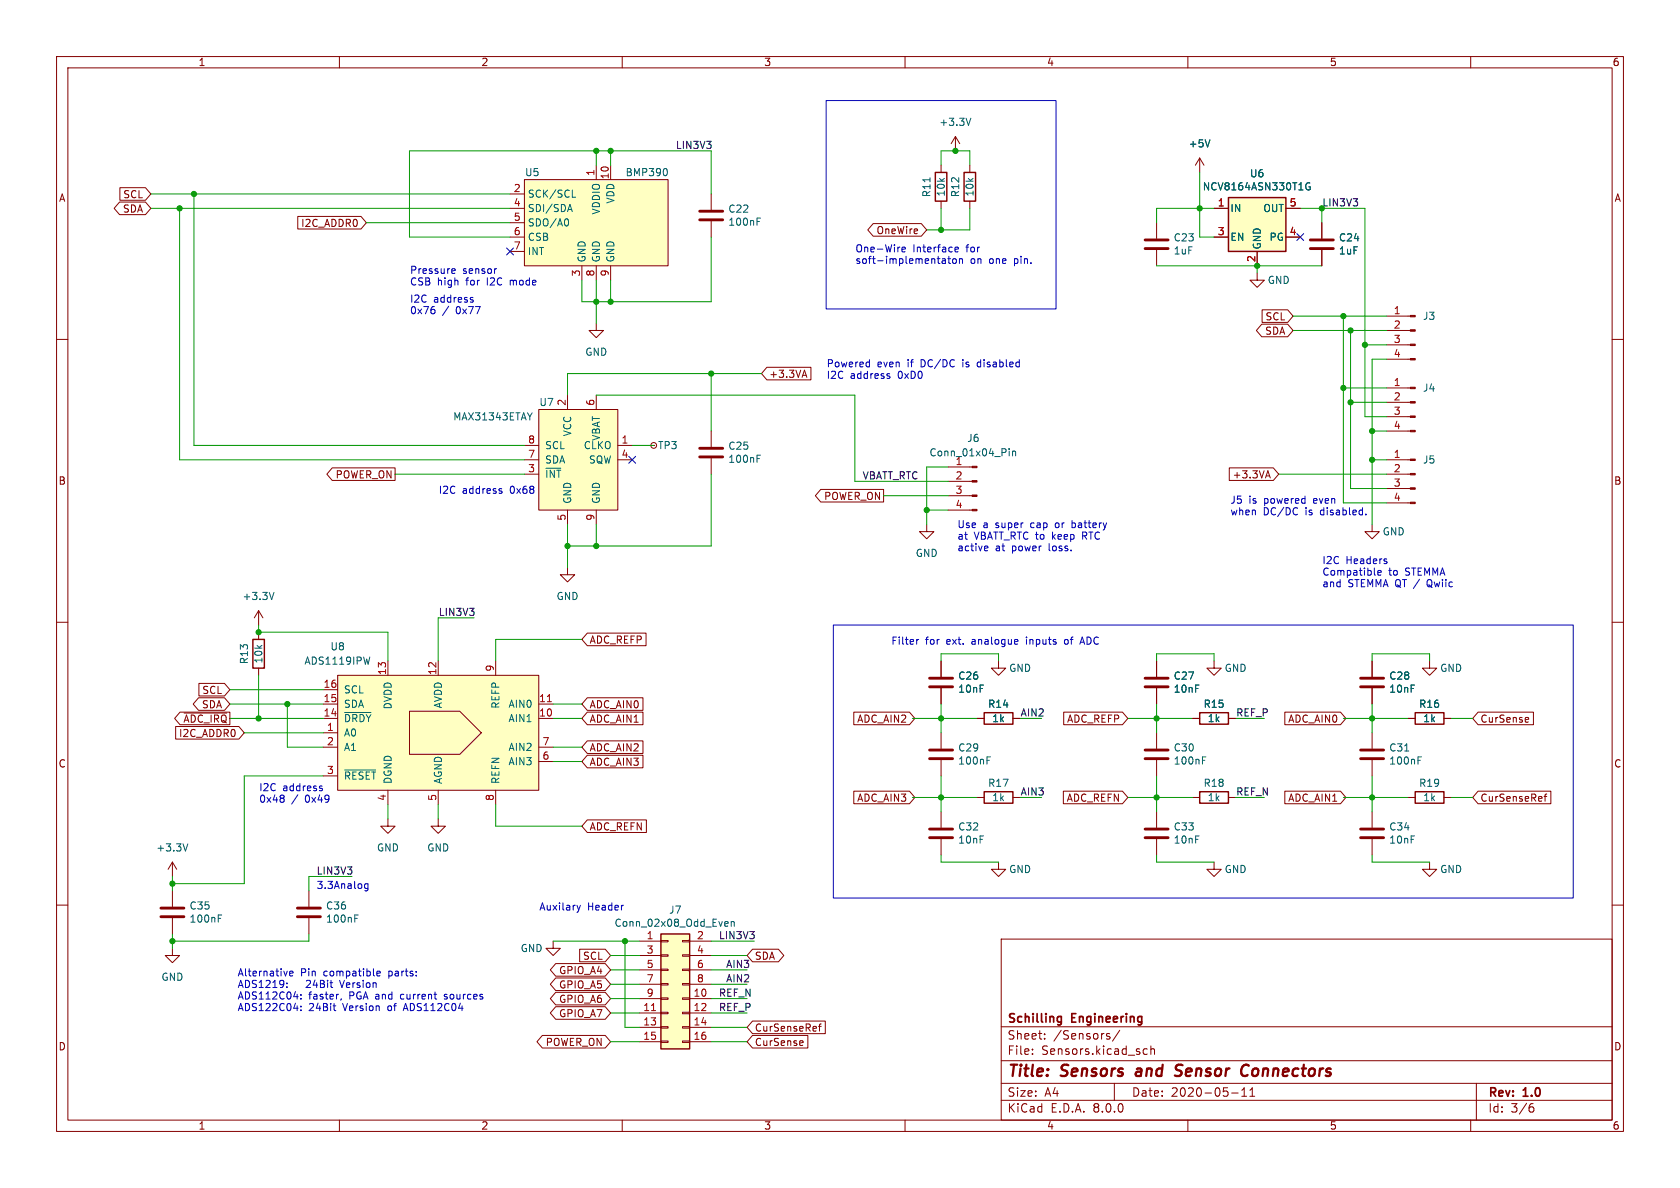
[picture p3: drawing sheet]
<svg xmlns="http://www.w3.org/2000/svg" width="297mm" height="210mm" viewBox="0 0 297 210" stroke-linecap="round" stroke-linejoin="round" font-family="sans-serif">
<g fill="none" stroke="#840000" stroke-width=".18">
<path d="M10 10h277v190h-277zM12 12h273v186h-273zM60 10v2M110 10v2M160 10v2M210 10v2M260 10v2M10 60h2M285 60h2M10 110h2M100.3 100.3v1.3h1.3l-1.3 1.3-1.2-1.3h1.2M166.4 116.8v2.8"/>
<path d="M285 110h2M166.4 121.7v2.8M10 160h2M166.4 143.5v2.8M166.4 148.3v2.8M172.7 141h1.3M179.1 141h1.2M285 160h2M177 166h108v32h-108zM60 198v2M110 198v2M160 198v2"/>
<path d="M177 194.5h108M177 191.5h108M177 187.5h108M177 181.5h108M182.5 186.3v.1M182.5 185.5v.1M184.7 183.6v.1M184.7 182.8v.1M195.8 183.2l.4 .1v.2l-.2 .2h-.3M195.8 182.7l.4 .1M197 191.5v3M198 182.1l-1.3 2"/>
<path d="M202.2 186.3l.2 .1 .4-.1M202.8 185.5l-.4-.1-.2 .1M203.5 185.5l.2-.1 .3 .1 .1 .9M203.5 184.9v1.5M210 198v2M217.7 193.2h1.2M219.5 193.8h.9M219.5 192.7l.5-.4v1.5M221 193.8h.8M221 192.7l.4-.4v1.5M260 198v2M261 191.5v6.5"/>
<path d="M270.6 195.7h.3l.3 .3-.1 .5-.5 .1M271 195.1l-.4 .1"/>
</g>
<path d="M200.9 189.5l-.1 .4 .2 .3M208.8 190a.85 .85 0 0 1-1.1 .1M208.8 188.2l-.7 .1a.46 .46 0 0 0-.2 .5 .46 .46 0 0 0 .3 .4l.5 .2M219.9 188.3a.67 .67 0 0 1 .9 .1M220.6 190l-.6 .2" fill="none" stroke="#840000" stroke-width=".4"/>
<path d="M187.2 179.7l.4 .1M187.6 179.7v1.2l-.1 .2-.4 .1M187.6 180.6l-.4 .1" fill="none" stroke="#840000" stroke-width=".3"/>
<path d="M164.3 119.9h4.1M164.3 121.4h4.1M164.3 148.1h4.1M164.3 146.6h4.1" fill="none" stroke="#840000" stroke-width=".51"/>
<path d="M174 140h5.1v2h-5.1z" fill="none" stroke="#840000" stroke-width=".25"/>
<path d="M59.7 119.4h35.5v20.3h-35.5z" fill="#ffffc2"/>
<g fill="none" stroke="#840000" stroke-width=".18">
<path d="M222.2 48.3v1.2h1.3l-1.3 1.3-1.2-1.3h1.2M59.7 119.4h35.5v20.3h-35.5zM68.6 116.8v2.6M77.5 116.8v2.6M87.6 116.8v2.6M57.1 129.5h2.6M57.1 127h2.6M57.1 124.5h2.6M57.1 121.9h2.6M57.1 132.1h2.6M57.1 137.2h2.6M68.6 139.7v2.5"/>
<path d="M72.4 125.7h8.9l3.8 3.8-3.8 3.9h-8.9zM77.5 139.7v2.5M87.6 139.7v2.5M95.2 127h2.6M95.2 124.5h2.6M95.2 132.1h2.6M95.2 134.6h2.6M97.8 166.4v1.2h1.3l-1.3 1.3-1.3-1.3h1.3"/>
</g>
<path d="M96.8 124h.7" fill="none" stroke="#a90000" stroke-width=".18"/>
<path d="M65.4 116.1l-.3 1.3M60.9 126h4.7M60.9 136.1h5.5" fill="none" stroke="#006464" stroke-width=".18"/>
<path d="M217.2 34.9h10.1v9.6h-10.1z" fill="#ffffc2"/>
<path d="M217.2 34.9h10.1v9.6h-10.1zM44.7 113h2v5.1h-2zM174 126h5.1v2h-5.1zM250.2 126h5.1v2h-5.1zM250.2 140h5.1v2h-5.1z" fill="none" stroke="#840000" stroke-width=".25"/>
<g fill="none" stroke="#840000" stroke-width=".18">
<path d="M214.6 36.8h2.6M227.3 36.8h2.6M214.6 41.9h2.6M222.2 44.5v2.5M227.3 41.9h2.6M245.1 58.4h4.2M245.1 55.9h4.2M245.1 76.2h4.2M245.1 73.7h4.2M245.1 71.1h4.2M245.1 68.6h4.2M245.1 63.5h4.2"/>
<path d="M245.1 61h4.2M45.7 108l-.7 1.2M45.7 108v2.5M45.7 111.8v1.2M45.7 118.1v1.3M45.7 108l.8 1.2M252.7 116.8v1.3h1.3l-1.3 1.3-1.2-1.3h1.2M166.4 129.5v2.8M166.4 134.4v2.8M172.7 127h1.3M179.1 127h1.2M248.9 127h1.3"/>
<path d="M255.3 127h1.2M242.6 143.5v2.8M242.6 148.3v2.8M248.9 141h1.3M255.3 141h1.2"/>
</g>
<path d="M231.6 32.4a.59 .59 0 0 0-.8 .5 .59 .59 0 0 0 .8 .6v-.5h-.2M48.4 104.7l-.4 1.3M174.5 134.4h.4M174.5 133.8h.6" fill="none" stroke="#006464" stroke-width=".18"/>
<path d="M164.3 134.1h4.1M164.3 132.6h4.1M240.5 148.1h4.1M240.5 146.6h4.1" fill="none" stroke="#840000" stroke-width=".51"/>
<g fill="#840000" stroke="#840000" stroke-width=".18">
<path d="M249.3 76.1h.9v.2h-.9z"/>
<path d="M249.3 73.5h.9v.3h-.9z"/>
<path d="M249.3 71h.9v.2h-.9z"/>
<path d="M249.3 68.5h.9v.2h-.9z"/>
<path d="M249.3 63.4h.9v.2h-.9z"/>
<path d="M249.3 60.8h.9v.3h-.9z"/>
<path d="M249.3 58.3h.9v.2h-.9z"/>
<path d="M249.3 55.8h.9v.2h-.9z"/>
</g>
<path d="M116.8 165.1h5.1v20.3h-5.1z" fill="#ffffc2"/>
<g fill="none" stroke="#840000" stroke-width=".18">
<path d="M166.4 29.2v1.3M166.4 35.6v1.2M168.9 24.1l-.8 1.3M168.9 24.1v2.6M168.9 24.1l.8 1.3M171.4 29.2v1.3M171.4 35.6v1.2M204.5 39.4v2.8M212.1 27.9l-.8 1.3M212.1 27.9v2.6M212.1 27.9l.8 1.3M233.7 39.4v2.8"/>
<path d="M105.4 57.2v1.2h1.3l-1.3 1.3-1.3-1.3h1.3M204.5 44.2v2.8M233.7 44.2v2.8M115.6 78.7h.1M125.7 76.2v2.8M125.7 81v2.8M163.8 92.7v1.3h-1.2l1.2 1.3 1.3-1.3h-1.3M167.6 90.2h4.3M167.6 87.6h4.3M167.6 85.1h4.3M167.6 82.6h4.3M176.5 116.8v1.3h1.3l-1.3 1.3-1.2-1.3h1.2"/>
<path d="M204.5 116.8v2.8M204.5 121.7v2.8M210.8 127h1.3M217.2 127h1.2M30.5 152.4l-.8 1.3M30.5 152.4v2.5M30.5 157.5v2.8M30.5 152.4l.7 1.3M54.6 157.5v2.8M68.6 144.8v1.3h1.2l-1.2 1.2-1.3-1.2h1.3M77.5 144.8v1.3h1.2l-1.2 1.2-1.3-1.2h1.3M30.5 167.6v1.3h1.2l-1.2 1.3-1.3-1.3h1.3"/>
<path d="M30.5 162.3v2.8M54.6 162.3v2.8M113 166.4h3.8M113 176.5h3.8M113 179.1h3.8M113 168.9h3.8M113 171.5h3.8M113 174h3.8M116.8 178.9h1.3v.3h-1.3zM116.8 176.4h1.3v.3h-1.3zM116.8 173.9h1.3v.2h-1.3zM116.8 171.3h1.3v.3h-1.3z"/>
<path d="M116.8 168.8h1.3v.2h-1.3zM116.8 166.2h1.3v.3h-1.3zM120.6 178.9h1.3v.3h-1.3zM120.6 176.4h1.3v.3h-1.3zM120.6 173.9h1.3v.2h-1.3zM120.6 171.3h1.3v.3h-1.3zM120.6 168.8h1.3v.2h-1.3zM120.6 166.2h1.3v.3h-1.3zM121.9 166.4h3.8M121.9 176.5h3.8M121.9 179.1h3.8M121.9 168.9h3.8"/>
<path d="M121.9 171.5h3.8M121.9 174h3.8M113 181.6h3.8M113 184.2h3.8M116.8 184h1.3v.3h-1.3zM116.8 181.5h1.3v.2h-1.3zM120.6 184h1.3v.3h-1.3zM120.6 181.5h1.3v.2h-1.3zM121.9 181.6h3.8M121.9 184.2h3.8"/>
<circle cx="115.6" cy="78.7" r=".51"/>
</g>
<path d="M165.4 30.5h2v5.1h-2zM170.4 30.5h2.1v5.1h-2.1zM212.1 126h5.1v2h-5.1zM116.8 165.1h5.1v20.3h-5.1z" fill="none" stroke="#840000" stroke-width=".25"/>
<path d="M115.2 178.7h.7" fill="none" stroke="#a90000" stroke-width=".18"/>
<g fill="none" stroke="#006464" stroke-width=".18">
<path d="M164.4 31.4v.7M171.6 20.9l-.4 1.3M213.9 24.7l-.4 1.3M178.4 79.3v.1M178.4 79.7v.9M179 79.7v.9M179 79.9l.2-.2 .3 .1 .1 .8M133.8 81.1h.5M133.8 80.5h.6M33.2 149.2l-.4 1.2M38.6 162.3h.4M38.6 161.7h.6"/>
<path d="M62.7 162.3h.4M62.7 161.7h.6M128.3 162.9l.4 .1v.2l-.6 .1M128.7 163.7h-.4M129.3 163l.1-.1 .4 .1v.7M129.3 162.9v.8"/>
</g>
<path d="M202.4 43.9h4.1M202.4 42.4h4.1M231.6 43.9h4.1M231.6 42.4h4.1M123.7 79.2h4.1M123.7 80.8h4.1M202.4 119.9h4.1M202.4 121.4h4.1M28.4 162.1h4.1M28.4 160.5h4.1M52.6 162.1h4M52.6 160.5h4" fill="none" stroke="#840000" stroke-width=".51"/>
<g fill="#840000" stroke="#840000" stroke-width=".18">
<path d="M171.9 90h.8v.3h-.8z"/>
<path d="M171.9 87.5h.8v.3h-.8z"/>
<path d="M171.9 85h.8v.2h-.8z"/>
<path d="M171.9 82.4h.8v.3h-.8z"/>
</g>
<path d="M95.2 72.4h14v17.8h-14z" fill="#ffffc2"/>
<g fill="none" stroke="#840000" stroke-width=".18">
<path d="M92.7 78.7h2.5M95.2 72.4h14v17.8h-14zM100.3 69.9v2.5M105.4 69.9v2.5M109.2 78.7h2.6M92.7 83.8h2.5M92.7 81.3h2.5M100.3 90.2v2.5M105.4 90.2v2.5M109.2 81.3h2.6M245.1 83.8h4.2M245.1 81.3h4.2"/>
<path d="M245.1 88.9h4.2M245.1 86.4h4.2M214.6 116.8v1.3h1.3l-1.3 1.3-1.2-1.3h1.2M242.6 116.8v2.8M204.5 129.5v2.8M204.5 134.4v2.8M242.6 121.7v2.8M242.6 129.5v2.8M242.6 134.4v2.8M176.5 152.4v1.3h1.3l-1.3 1.2-1.2-1.2h1.2M204.5 143.5v2.8M204.5 148.3v2.8"/>
<path d="M214.6 152.4v1.3h1.3l-1.3 1.2-1.2-1.2h1.2M252.7 152.4v1.3h1.3l-1.3 1.2-1.2-1.2h1.2"/>
</g>
<path d="M94.1 73l-.4 .6M212.6 134.4h.4M212.6 133.8h.6M248.3 132.8h.7M250.7 134.4h.4M250.7 133.8h.6" fill="none" stroke="#006464" stroke-width=".18"/>
<path d="M240.5 119.9h4.1M202.4 134.1h4.1M202.4 132.6h4.1M240.5 134.1h4.1M240.5 132.6h4.1M240.5 121.4h4.1M202.4 148.1h4.1M202.4 146.6h4.1" fill="none" stroke="#840000" stroke-width=".51"/>
<g fill="#840000" stroke="#840000" stroke-width=".18">
<path d="M249.3 88.8h.9v.2h-.9z"/>
<path d="M249.3 86.2h.9v.3h-.9z"/>
<path d="M249.3 83.7h.9v.2h-.9z"/>
<path d="M249.3 81.2h.9v.2h-.9z"/>
</g>
<path d="M92.7 31.8h25.4v15.2h-25.4z" fill="#ffffc2"/>
<g fill="none" stroke="#840000" stroke-width=".18">
<path d="M21.1 35.7h4.6l1 1.1-1 1.1h-4.6l-.9-1.1zM21.2 33.2h4.5l1 1.1-1 1.1h-4.5zM52.6 38.3h11.2l1 1.1-1 1.1h-11.2zM90.2 34.3h2.5M90.2 36.8h2.5M90.2 39.4h2.5M92.7 31.8h25.4v15.2h-25.4zM105.4 29.2v2.6M107.9 29.2v2.6M125.7 34.3v2.8M125.7 39.1v2.8M154.4 39.5h8.5l.9 1.1-.9 1.2h-8.5l-1-1.2z"/>
<path d="M214.6 36.8h2.6M227.3 36.8h2.6M233.7 39.4v2.8M90.2 41.9h2.5M90.2 44.5h2.5M102.9 47v2.5M105.4 47v2.5M107.9 47v2.5M214.6 41.9h2.6M222.2 44.5v2.5M223.1 57.3h4.5l1 1.1-1 1.1h-4.5l-1-1.1zM223.1 54.8h4.5l1 1.1-1 1.1h-4.5z"/>
<path d="M227.3 41.9h2.6M233.7 44.2v2.8M135.6 64.9h7.8v2.3h-7.8l-1-1.2zM141.9 66.3h.6M142.2 65.4l.4 1.3M58.7 82.7h11.1v2.2h-11.1l-.9-1.1zM145.1 86.5h11.1v2.2h-11.1l-1-1.1zM217.3 82.7h7.8l1 1.1-1 1.1h-7.8zM223.8 84.1h.6M224.1 83.2l.5 1.3M242.6 92.7v1.3h1.2l-1.2 1.3-1.3-1.3h1.3M103.8 111.9h10.4v2.2h-10.4l-.9-1.1z"/>
<path d="M166.4 116.8v2.8M204.5 116.8v2.8M242.6 116.8v2.8M31.1 128.4h11.1l1 1.1-1 1.2h-11.1zM31.8 125.9h8.8v2.2h-8.8l-.9-1.1zM32.5 126h7.6M35.1 123.3h4.6l.9 1.2-.9 1.1h-4.6l-.9-1.1zM35.2 120.8h4.5l.9 1.1-.9 1.1h-4.5zM103.8 125.9h9.9v2.2h-9.9l-.9-1.1zM103.8 123.3h9.9v2.3h-9.9l-.9-1.1zM103.8 131h9.9v2.2h-9.9l-.9-1.1zM103.8 133.5h9.9v2.2h-9.9l-.9-1.1z"/>
<path d="M150.9 139.9h9.9l.9 1.1-.9 1.1h-9.9zM150.9 125.9h9.9l.9 1.1-.9 1.1h-9.9zM166.4 121.7v2.8M172.7 127h1.3M179.1 127h1.2M188 139.9h10.4l1 1.1-1 1.1h-10.4zM188 125.9h10.4l1 1.1-1 1.1h-10.4zM204.5 121.7v2.8M210.8 127h1.3M217.2 127h1.2M227.1 139.9h9.9l.9 1.1-.9 1.1h-9.9zM227.1 125.9h9.9l.9 1.1-.9 1.1h-9.9z"/>
<path d="M242.6 121.7v2.8M248.9 127h1.3M255.3 127h1.2M261.3 139.9h12.9v2.2h-12.9l-1-1.1zM261.3 125.9h9.8v2.2h-9.8l-1-1.1zM269.8 126.8l.4 .1v.2l-.6 .1M270.2 127.6l-.4 .1M103.8 144.9h10.5v2.3h-10.5l-.9-1.1zM210.8 141h1.3M217.2 141h1.2M273 140.8h.5M273.5 140.4l-.4 .2v1"/>
<path d="M98.2 172.9h8.8l.9 1.1-.9 1.1h-8.8l-.9-1.1zM98.2 170.3h8.8l.9 1.2-.9 1.1h-8.8l-.9-1.1zM98.2 175.4h8.8l.9 1.1-.9 1.1h-8.8l-.9-1.1zM98.2 178h8.8l.9 1.1-.9 1.1h-8.8l-.9-1.1zM102.5 167.8h4.5l.9 1.1-.9 1.1h-4.5zM133 167.8h4.6l1 1.1-1 1.1h-4.6l-.9-1.1zM95.9 183h11.1l.9 1.2-.9 1.1h-11.1l-1-1.1zM133 180.5h12.9v2.2h-12.9l-.9-1.1zM133 183h9.8v2.3h-9.8l-.9-1.1zM141.6 184h.3l.1 .3-.6 .1M141.9 184.8h-.3M144.7 181.4h.5"/>
<path d="M145.2 181l-.3 .2v1.1"/>
</g>
<path d="M100.2 38.7a.79 .79 0 0 1 0 1.2M100.5 37h.6M100.8 36.1l.4 1.3M101.2 34.9h.6M117.8 29.9l.2 .4-.2 .7M133.8 39.2h.5M133.8 38.6h.6M213.9 24.7l-.4 1.3M231.6 32.4a.59 .59 0 0 0-.8 .5 .59 .59 0 0 0 .8 .6v-.5h-.2" fill="none" stroke="#006464" stroke-width=".18"/>
<path d="M212.1 140h5.1v2h-5.1z" fill="none" stroke="#840000" stroke-width=".25"/>
<path d="M123.7 38.9h4.1M123.7 37.3h4.1" fill="none" stroke="#840000" stroke-width=".51"/>
<g fill="none" stroke="#0000c2" stroke-width=".18">
<path d="M146 17.8h40.7v36.8h-40.7zM76.7 54.7l.2 .2v.3l-.2 .3M79.9 48.3h.5M79.9 47.6l.4-.1 .2 .3-.6 .1M83.3 53l.3 .1 .1 .1-.2 .2h-.2M83.3 52.6h.3M87.7 47.5h.1M159.5 44.1l.6-.1-.1-.3h-.4l-.1 .2v.6h.5M166.6 45.8h.5v.8M166.6 46.5h.5M167.1 46l-.5 .2M167.6 45.7h.4"/>
<path d="M167.7 45.3v1.1l.3 .2M168.5 45.9l.1-.2 .4 .2 .1 .4-.2 .2-.3 .1-.1-.1zM168.8 44.1l.6-.1v-.3h-.4l-.2 .2 .1 .6h.5M169.6 45.9l.2-.2 .3 .1 .1 .8M169.6 45.7v.9M153.3 64l.4 .1M153.7 63.6v1.3M153.7 64.8l-.4 .1M157 66.5h.3v.2l-.1 .2h-.3M157 66l.3 .1M172.9 64.1l-.1 .1 .1 .6M88.4 86.8l.3 .1 .1 .1-.2 .2h-.3"/>
<path d="M88.4 86.4h.3M174.2 96.5l.4 .1v.2l-.6 .1M174.6 97.3l-.4 .1M189.5 92v1.3M189.5 93.2l.1 .1M189.6 92.4l-.1 .1M241.5 90.9v.1M245.1 99.3v.3M147.3 110.5h130.8v48.3h-130.8zM162.1 113v.9M162.4 113l-.3 .3M179.8 113l.2 .3-.6 .2"/>
<path d="M179.9 113.8l-.1 .1M188.3 113.1l-.1 .2 .1 .5M191 113.5h.6M191.3 112.6l-.4 1.3M243.6 101.3l.6-.2-.1-.2-.3-.1-.2 .2v.6h.5M56.6 139.4h.3l.1 .2-.2 .2h-.2M56.6 138.9l.3 .1M50 140.6l.2 .2-.2 .3 .2 .2v.3l-.2 .2M65.1 156.2v1l-.3 .3-.3-.1M65.1 156.3l-.4-.1-.3 .3 .2 .5h.5M50.7 174.4v.2M50.7 173.8v.1"/>
<path d="M51.2 172.1l.6-.1-.1-.3h-.3l-.2 .2 .1 .6h.4M51.9 176.2h.8M51.9 178.2h.8M53.2 176.5v.1M53.2 175.8v.1M53.2 177.9v.1M53.2 178.5v.2M58.9 177.8h.5M59.1 178.6l.3 .1M60 173.3l.5 1.3M60.3 176.6l-.1 .2M66.6 172.1l.6-.1v-.3h-.4l-.2 .2 .1 .6h.5"/>
<path d="M78.5 176.6h.2M78.7 175.8l-.2 .1 .2 .3M102 160l.3 .9M102.3 160.9l-.2 .3M102.6 160l-.3 .9"/>
</g>
<g fill="none" stroke="#009600" stroke-width=".18">
<path d="M26.7 36.8h63.5M26.7 34.3h63.5M31.7 36.8v44.5h61M34.3 34.3v44.4h58.4M64.8 39.4h25.4M105.4 26.7v2.5M107.9 26.7v2.5M125.7 34.3v-7.6h-53.3v15.2h17.8M166.4 29.2v-2.5h5v2.5M166.4 36.8v3.8M171.4 36.8v3.8h-7.6M212.1 30.5v11.4h2.5"/>
<path d="M214.6 36.8h-10.1v2.6M229.9 36.8h11.4v36.9h3.8M233.7 36.8v2.6M105.4 49.5v7.7M107.9 49.5v3.8M125.7 41.9v11.4h-22.8v-3.8M204.5 47h29.2M222.2 47v1.3M228.6 55.9h16.5M228.6 58.4h16.5M237.5 55.9v33h7.6M238.8 58.4v28h6.3"/>
<path d="M105.4 69.9h45.7v15.2h16.5M111.8 78.7h3.8M125.7 66v10.2M134.6 66h-34.3v3.9M237.5 68.6h7.6M238.8 71.1h6.3M241.3 61h3.8M242.6 76.2h2.5M245.1 63.5h-2.5v29.2M69.8 83.8h22.9M100.3 92.7v7.6M105.4 92.7v3.8"/>
<path d="M125.7 83.8v12.7h-25.4M156.2 87.6h11.4M163.8 90.2h3.8M167.6 82.6h-3.8v10.1M226.1 83.8h19M242.6 81.3h2.5M45.7 110.5v1.3h22.9v5M45.7 119.4v7.6M83.8 109.2h-6.3v7.6M102.9 113h-15.3v3.8M166.4 116.8v-1.2h10.1v1.2M204.5 116.8v-1.2h10.1v1.2"/>
<path d="M242.6 116.8v-1.2h10.1v1.2M40.6 127h16.5M40.6 121.9h16.5M40.6 124.5h16.5M43.2 129.5h13.9M50.8 124.5v7.6h6.3M57.1 137.2h-13.9v19h-12.7M97.8 127h5.1M97.8 124.5h5.1M97.8 134.6h5.1M97.8 132.1h5.1M161.3 127h11.4"/>
<path d="M166.4 124.5v5M166.4 137.2v6.3M180.3 127h3.8M199.4 127h11.4M204.5 124.5v5M204.5 137.2v6.3M218.4 127h5.1M237.5 127h11.4M242.6 124.5v5M242.6 137.2v6.3M256.5 127h3.8M30.5 154.9v2.6"/>
<path d="M62.2 154.9h-7.6v2.6M68.6 142.2v2.6M77.5 142.2v2.6M87.6 142.2v3.9h15.3M161.3 141h11.4M166.4 151.1v1.3h10.1M180.3 141h3.8M199.4 141h11.4M204.5 151.1v1.3h10.1M218.4 141h5.1M237.5 141h11.4M242.6 151.1v1.3h10.1"/>
<path d="M256.5 141h3.8M30.5 165.1v2.5M54.6 165.1v1.3h-24.1M97.8 166.4h15.2M107.9 168.9h5.1M107.9 179.1h5.1M107.9 176.5h5.1M107.9 174h5.1M107.9 171.5h5.1M110.5 166.4v15.2h2.5M125.7 168.9h6.4M125.7 166.4h7.6"/>
<path d="M125.7 179.1h6.4M125.7 176.5h6.4M125.7 174h6.4M125.7 171.5h6.4M107.9 184.2h5.1M125.7 181.6h6.4M125.7 184.2h6.4"/>
</g>
<path d="M89.6 43.8l1.2 1.3M90.8 43.8l-1.2 1.3M229.3 41.3l1.2 1.2M230.5 41.3l-1.2 1.2M111.2 80.7l1.2 1.2M112.4 80.7l-1.2 1.2" fill="none" stroke="#000084" stroke-width=".18"/>
<g fill="#009600" stroke="#009600" stroke-width=".18">
<circle cx="105.4" cy="26.7" r=".46"/>
<circle cx="107.9" cy="53.3" r=".46"/>
<circle cx="105.4" cy="96.5" r=".46"/>
<circle cx="125.7" cy="66" r=".46"/>
<circle cx="105.4" cy="53.3" r=".46"/>
<circle cx="100.3" cy="96.5" r=".46"/>
<circle cx="107.9" cy="26.7" r=".46"/>
<circle cx="45.7" cy="111.8" r=".46"/>
<circle cx="45.7" cy="127" r=".46"/>
<circle cx="50.8" cy="124.5" r=".46"/>
<circle cx="166.4" cy="127" r=".46"/>
<circle cx="166.4" cy="141" r=".46"/>
<circle cx="31.7" cy="36.8" r=".46"/>
<circle cx="34.3" cy="34.3" r=".46"/>
<circle cx="30.5" cy="166.4" r=".46"/>
<circle cx="30.5" cy="156.2" r=".46"/>
<circle cx="110.5" cy="166.4" r=".46"/>
<circle cx="238.8" cy="58.4" r=".46"/>
<circle cx="237.5" cy="55.9" r=".46"/>
<circle cx="222.2" cy="47" r=".46"/>
<circle cx="233.7" cy="36.8" r=".46"/>
<circle cx="241.3" cy="61" r=".46"/>
<circle cx="238.8" cy="71.1" r=".46"/>
<circle cx="237.5" cy="68.6" r=".46"/>
<circle cx="242.6" cy="76.2" r=".46"/>
<circle cx="242.6" cy="127" r=".46"/>
<circle cx="242.6" cy="81.3" r=".46"/>
<circle cx="242.6" cy="141" r=".46"/>
<circle cx="168.9" cy="26.7" r=".46"/>
<circle cx="212.1" cy="36.8" r=".46"/>
<circle cx="166.4" cy="40.6" r=".46"/>
<circle cx="163.8" cy="90.2" r=".46"/>
<circle cx="204.5" cy="141" r=".46"/>
<circle cx="204.5" cy="127" r=".46"/>
</g>
<g font-size="2.8" fill="#840000">
<text x="178" y="190.9">Title:</text>
<text x="187.7" y="190.9">Sensors</text>
<text x="201.7" y="190.9">and</text>
<text x="209.4" y="190.9">Sensor</text>
<text x="221.9" y="190.9">Connectors</text>
</g>
<g font-size="2.1" fill="#840000">
<text x="178" y="184">Sheet:</text>
<text x="178" y="181.2">Schilling</text>
<text x="186.2" y="184">/Sensors/</text>
<text x="189.5" y="181.2">Engineering</text>
<text x="178" y="186.7">File:</text>
<text x="184.1" y="186.7">Sensors.kicad_sch</text>
<text x="178" y="196.9">KiCad</text>
<text x="178" y="194.1">Size:</text>
<text x="184.7" y="194.1">A4</text>
<text x="185.7" y="196.9">E.D.A.</text>
<text x="193.3" y="196.9">8.0.0</text>
<text x="200" y="194.1">Date:</text>
<text x="207" y="194.1">2020-05-11</text>
<text x="263" y="194.3">Rev:</text>
<text x="263" y="196.9">Id:</text>
<text x="267.1" y="196.9">3/6</text>
<text x="269.4" y="194.3">1.0</text>
</g>
<g font-size="1.8" fill="#840000">
<text x="35" y="11.9">1</text>
<text x="85" y="11.9">2</text>
<text x="135" y="11.9">3</text>
<text x="185" y="11.9">4</text>
<text x="235" y="11.9">5</text>
<text x="285" y="11.9">6</text>
<text x="10.3" y="35.9">A</text>
<text x="21.7" y="35.2">SCL</text>
<text x="285.3" y="35.9">A</text>
<text x="21.6" y="37.8">SDA</text>
<text x="53.1" y="40.3">I2C_ADDR0</text>
<text x="154.9" y="41.6">OneWire</text>
<text x="223.6" y="59.4">SDA</text>
<text x="223.6" y="56.8">SCL</text>
<text x="135.9" y="67">+3.3VA</text>
<text x="10.3" y="85.9">B</text>
<text x="59.2" y="84.8">POWER_ON</text>
<text x="145.6" y="88.6">POWER_ON</text>
<text x="217.8" y="84.8">+3.3VA</text>
<text x="285.3" y="85.9">B</text>
<text x="104.1" y="114">ADC_REFP</text>
<text x="35.6" y="125.4">SDA</text>
<text x="35.7" y="122.9">SCL</text>
<text x="104.1" y="125.4">ADC_AIN0</text>
<text x="31.5" y="130.5">I2C_ADDR0</text>
<text x="32.3" y="128">~{ADC_IRQ}</text>
<text x="104.1" y="128">ADC_AIN1</text>
<text x="151.4" y="128">ADC_AIN2</text>
<text x="188.5" y="128">ADC_REFP</text>
<text x="227.6" y="128">ADC_AIN0</text>
<text x="261.6" y="128">CurSense</text>
<text x="10.3" y="135.9">C</text>
<text x="104.1" y="133">ADC_AIN2</text>
<text x="104.1" y="135.6">ADC_AIN3</text>
<text x="285.3" y="135.9">C</text>
<text x="151.4" y="141.9">ADC_AIN3</text>
<text x="188.5" y="141.9">ADC_REFN</text>
<text x="227.6" y="141.9">ADC_AIN1</text>
<text x="261.6" y="141.9">CurSenseRef</text>
<text x="104.1" y="147">ADC_REFN</text>
<text x="98.7" y="172.4">GPIO_A4</text>
<text x="103" y="169.9">SCL</text>
<text x="133.3" y="169.9">SDA</text>
<text x="98.7" y="174.9">GPIO_A5</text>
<text x="98.7" y="177.5">GPIO_A6</text>
<text x="10.3" y="185.9">D</text>
<text x="96.4" y="185.1">POWER_ON</text>
<text x="98.7" y="180">GPIO_A7</text>
<text x="133.3" y="182.6">CurSenseRef</text>
<text x="133.3" y="185.1">CurSense</text>
<text x="285.3" y="185.9">D</text>
<text x="35" y="199.9">1</text>
<text x="85" y="199.9">2</text>
<text x="135" y="199.9">3</text>
<text x="185" y="199.9">4</text>
<text x="235" y="199.9">5</text>
<text x="285" y="199.9">6</text>
</g>
<g font-size="1.8" fill="#006464">
<text x="166" y="22.5">+3.3V</text>
<text x="210.1" y="26.3">+5V</text>
<text x="92.7" y="31.3">U5</text>
<text x="93.2" y="35.2">SCK/SCL</text>
<text x="110.5" y="31.3">BMP390</text>
<text x="164.7" y="35" transform="rotate(-90 164.7 35)">R11</text>
<text x="167.2" y="34.8" transform="rotate(-90 167.2 34.8)">10k</text>
<text x="169.8" y="35" transform="rotate(-90 169.8 35)">R12</text>
<text x="172.3" y="34.8" transform="rotate(-90 172.3 34.8)">10k</text>
<text x="212.5" y="33.9">NCV8164ASN330T1G</text>
<text x="220.9" y="31.5">U6</text>
<text x="93.2" y="37.7">SDI/SDA</text>
<text x="93.2" y="40.2">SDO/A0</text>
<text x="106.3" y="38" transform="rotate(-90 106.3 38)">VDDIO</text>
<text x="108.8" y="36.1" transform="rotate(-90 108.8 36.1)">VDD</text>
<text x="128.7" y="40.1">100nF</text>
<text x="128.7" y="37.8">C22</text>
<text x="217.4" y="37.7">IN</text>
<text x="223.2" y="37.7">OUT</text>
<text x="93.2" y="42.8">CSB</text>
<text x="93.2" y="45.3">INT</text>
<text x="103.7" y="46.5" transform="rotate(-90 103.7 46.5)">GND</text>
<text x="106.3" y="46.5" transform="rotate(-90 106.3 46.5)">GND</text>
<text x="108.8" y="46.5" transform="rotate(-90 108.8 46.5)">GND</text>
<text x="207.4" y="45.2">1uF</text>
<text x="207.4" y="42.9">C23</text>
<text x="217.4" y="42.8">EN</text>
<text x="223.1" y="44.2" transform="rotate(-90 223.1 44.2)">GND</text>
<text x="224.3" y="42.8">PG</text>
<text x="236.6" y="45.2">1uF</text>
<text x="236.6" y="42.9">C24</text>
<text x="224" y="50.4">GND</text>
<text x="251.5" y="56.7">J3</text>
<text x="103.4" y="63.1">GND</text>
<text x="95.3" y="72">U7</text>
<text x="251.5" y="69.4">J4</text>
<text x="80" y="74.5">MAX31343ETAY</text>
<text x="101.2" y="77.2" transform="rotate(-90 101.2 77.2)">VCC</text>
<text x="96.3" y="82.1">SDA</text>
<text x="96.3" y="79.6">SCL</text>
<text x="103.1" y="79.6">CLKO</text>
<text x="104" y="82.1">SQW</text>
<text x="106.3" y="78" transform="rotate(-90 106.3 78)">VBAT</text>
<text x="116.2" y="79.6">TP3</text>
<text x="128.7" y="82">100nF</text>
<text x="128.7" y="79.7">C25</text>
<text x="164.2" y="80.9">Conn_01x04_Pin</text>
<text x="168.8" y="82.3">1</text>
<text x="170.9" y="78.3">J6</text>
<text x="251.5" y="82.1">J5</text>
<text x="96.3" y="84.7">~{INT}</text>
<text x="101.2" y="89.2" transform="rotate(-90 101.2 89.2)">GND</text>
<text x="106.3" y="89.2" transform="rotate(-90 106.3 89.2)">GND</text>
<text x="244.3" y="94.8">GND</text>
<text x="161.8" y="98.7">GND</text>
<text x="42.8" y="106.3">+3.3V</text>
<text x="98.3" y="106.3">GND</text>
<text x="44" y="117.5" transform="rotate(-90 44 117.5)">R13</text>
<text x="46.6" y="117.4" transform="rotate(-90 46.6 117.4)">10k</text>
<text x="53.7" y="117.7">ADS1119IPW</text>
<text x="58.3" y="115.2">U8</text>
<text x="178.3" y="119">GND</text>
<text x="216.4" y="119">GND</text>
<text x="254.5" y="119">GND</text>
<text x="60.7" y="125.3">SDA</text>
<text x="60.7" y="122.8">SCL</text>
<text x="69.4" y="125.5" transform="rotate(-90 69.4 125.5)">DVDD</text>
<text x="78.3" y="125.3" transform="rotate(-90 78.3 125.3)">AVDD</text>
<text x="88.5" y="125.4" transform="rotate(-90 88.5 125.4)">REFP</text>
<text x="89.8" y="125.3">AIN0</text>
<text x="169.3" y="120.3">C26</text>
<text x="169.3" y="122.7">10nF</text>
<text x="174.6" y="125.3">R14</text>
<text x="207.4" y="120.3">C27</text>
<text x="207.4" y="122.7">10nF</text>
<text x="212.7" y="125.3">R15</text>
<text x="245.5" y="120.3">C28</text>
<text x="245.5" y="122.7">10nF</text>
<text x="250.8" y="125.3">R16</text>
<text x="60.7" y="130.4">A0</text>
<text x="60.7" y="127.9">~{DRDY}</text>
<text x="89.8" y="127.9">AIN1</text>
<text x="175.3" y="127.9">1k</text>
<text x="213.4" y="127.9">1k</text>
<text x="251.5" y="127.9">1k</text>
<text x="60.7" y="132.9">A1</text>
<text x="89.8" y="135.5">AIN3</text>
<text x="89.8" y="132.9">AIN2</text>
<text x="169.3" y="135.4">100nF</text>
<text x="169.3" y="133">C29</text>
<text x="207.4" y="135.4">100nF</text>
<text x="207.4" y="133">C30</text>
<text x="245.5" y="135.4">100nF</text>
<text x="245.5" y="133">C31</text>
<text x="60.7" y="138">~{RESET}</text>
<text x="69.4" y="138.7" transform="rotate(-90 69.4 138.7)">DGND</text>
<text x="78.3" y="138.7" transform="rotate(-90 78.3 138.7)">AGND</text>
<text x="88.5" y="138.7" transform="rotate(-90 88.5 138.7)">REFN</text>
<text x="174.6" y="139.3">R17</text>
<text x="175.3" y="141.8">1k</text>
<text x="212.7" y="139.3">R18</text>
<text x="213.4" y="141.8">1k</text>
<text x="250.8" y="139.3">R19</text>
<text x="251.5" y="141.8">1k</text>
<text x="169.3" y="147">C32</text>
<text x="169.3" y="149.3">10nF</text>
<text x="207.4" y="147">C33</text>
<text x="207.4" y="149.3">10nF</text>
<text x="245.5" y="147">C34</text>
<text x="245.5" y="149.3">10nF</text>
<text x="27.5" y="150.7">+3.3V</text>
<text x="66.5" y="150.7">GND</text>
<text x="75.4" y="150.7">GND</text>
<text x="178.3" y="154.5">GND</text>
<text x="216.4" y="154.5">GND</text>
<text x="254.5" y="154.5">GND</text>
<text x="33.4" y="161">C35</text>
<text x="57.5" y="161">C36</text>
<text x="118.2" y="161.7">J7</text>
<text x="33.4" y="163.3">100nF</text>
<text x="57.5" y="163.3">100nF</text>
<text x="108.5" y="164">Conn_02x08_Odd_Even</text>
<text x="28.4" y="173.6">GND</text>
<text x="91.9" y="168.5">GND</text>
</g>
<g font-size="1.8" fill="#0f0f0f">
<text x="119.4" y="26.4">LIN3V3</text>
<text x="233.7" y="36.6">LIN3V3</text>
<text x="152.4" y="84.8">VBATT_RTC</text>
<text x="77.5" y="109">LIN3V3</text>
<text x="180.3" y="126.7">AIN2</text>
<text x="218.4" y="126.7">REF_P</text>
<text x="180.3" y="140.7">AIN3</text>
<text x="218.4" y="140.7">REF_N</text>
<text x="55.9" y="154.7">LIN3V3</text>
<text x="127" y="166.1">LIN3V3</text>
<text x="128.3" y="173.7">AIN2</text>
<text x="128.3" y="171.2">AIN3</text>
<text x="127" y="176.3">REF_N</text>
<text x="127" y="178.8">REF_P</text>
</g>
<g font-size="1.8" fill="#a90000">
<text x="90.7" y="34">2</text>
<text x="105.2" y="31.2" transform="rotate(-90 105.2 31.2)">1</text>
<text x="107.7" y="31.8" transform="rotate(-90 107.7 31.8)">10</text>
<text x="90.7" y="36.6">4</text>
<text x="90.7" y="39.1">5</text>
<text x="90.7" y="41.7">6</text>
<text x="215.2" y="36.6">1</text>
<text x="215.2" y="41.7">3</text>
<text x="227.9" y="41.7">4</text>
<text x="227.9" y="36.6">5</text>
<text x="90.7" y="44.2">7</text>
<text x="222" y="46.4" transform="rotate(-90 222 46.4)">2</text>
<text x="102.6" y="49" transform="rotate(-90 102.6 49)">3</text>
<text x="105.2" y="49" transform="rotate(-90 105.2 49)">8</text>
<text x="107.7" y="49" transform="rotate(-90 107.7 49)">9</text>
<text x="246.3" y="55.6">1</text>
<text x="246.3" y="58.2">2</text>
<text x="246.3" y="60.7">3</text>
<text x="246.3" y="63.2">4</text>
<text x="100.1" y="71.8" transform="rotate(-90 100.1 71.8)">2</text>
<text x="105.2" y="71.8" transform="rotate(-90 105.2 71.8)">6</text>
<text x="246.3" y="68.3">1</text>
<text x="246.3" y="70.9">2</text>
<text x="246.3" y="73.4">3</text>
<text x="246.3" y="75.9">4</text>
<text x="93.3" y="83.6">3</text>
<text x="93.3" y="81">7</text>
<text x="93.3" y="78.5">8</text>
<text x="109.8" y="78.5">1</text>
<text x="109.8" y="81">4</text>
<text x="246.3" y="81">1</text>
<text x="246.3" y="83.6">2</text>
<text x="168.8" y="84.8">2</text>
<text x="168.8" y="87.4">3</text>
<text x="168.8" y="89.9">4</text>
<text x="246.3" y="86.1">3</text>
<text x="246.3" y="88.6">4</text>
<text x="100.1" y="92.1" transform="rotate(-90 100.1 92.1)">5</text>
<text x="105.2" y="92.1" transform="rotate(-90 105.2 92.1)">9</text>
<text x="68.3" y="119.4" transform="rotate(-90 68.3 119.4)">13</text>
<text x="77.2" y="119.4" transform="rotate(-90 77.2 119.4)">12</text>
<text x="87.4" y="118.8" transform="rotate(-90 87.4 118.8)">9</text>
<text x="57.1" y="124.2">15</text>
<text x="57.1" y="121.7">16</text>
<text x="95.2" y="124.2">11</text>
<text x="57.1" y="126.7">14</text>
<text x="57.7" y="129.3">1</text>
<text x="57.7" y="131.8">2</text>
<text x="95.2" y="126.7">10</text>
<text x="95.8" y="131.8">7</text>
<text x="57.7" y="136.9">3</text>
<text x="95.8" y="134.4">6</text>
<text x="68.3" y="141.7" transform="rotate(-90 68.3 141.7)">4</text>
<text x="77.2" y="141.7" transform="rotate(-90 77.2 141.7)">5</text>
<text x="87.4" y="141.7" transform="rotate(-90 87.4 141.7)">8</text>
<text x="114.2" y="166.1">1</text>
<text x="123.1" y="166.1">2</text>
<text x="114.2" y="168.7">3</text>
<text x="114.2" y="171.2">5</text>
<text x="114.2" y="173.7">7</text>
<text x="123.1" y="168.7">4</text>
<text x="123.1" y="171.2">6</text>
<text x="123.1" y="173.7">8</text>
<text x="113.6" y="178.8">11</text>
<text x="114.2" y="176.3">9</text>
<text x="122.5" y="176.3">10</text>
<text x="122.5" y="178.8">12</text>
<text x="113.6" y="181.4">13</text>
<text x="113.6" y="183.9">15</text>
<text x="122.5" y="181.4">14</text>
<text x="122.5" y="183.9">16</text>
</g>
<g font-size="1.8" fill="#0000c2">
<text x="151.1" y="44.7">One-Wire</text>
<text x="151.1" y="46.7">soft-implementaton</text>
<text x="161.4" y="44.7">Interface</text>
<text x="170.9" y="44.7">for</text>
<text x="171.5" y="46.7">on</text>
<text x="175" y="46.7">one</text>
<text x="179.6" y="46.7">pin.</text>
<text x="72.4" y="48.5">Pressure</text>
<text x="72.4" y="50.6">CSB</text>
<text x="72.4" y="53.6">I2C</text>
<text x="76.6" y="53.6">address</text>
<text x="77.3" y="50.6">high</text>
<text x="81.8" y="48.5">sensor</text>
<text x="82.5" y="50.6">for</text>
<text x="86.4" y="50.6">I2C</text>
<text x="90.6" y="50.6">mode</text>
<text x="72.4" y="55.6">0x76</text>
<text x="78.2" y="55.6">/</text>
<text x="80.7" y="55.6">0x77</text>
<text x="146" y="65">Powered</text>
<text x="155.1" y="65">even</text>
<text x="160.5" y="65">if</text>
<text x="163" y="65">DC/DC</text>
<text x="170.6" y="65">is</text>
<text x="173.4" y="65">disabled</text>
<text x="146" y="67.1">I2C</text>
<text x="150.3" y="67.1">address</text>
<text x="158.9" y="67.1">0xD0</text>
<text x="77.5" y="87.4">I2C</text>
<text x="81.7" y="87.4">address</text>
<text x="90.3" y="87.4">0x68</text>
<text x="217.4" y="89.3">J5</text>
<text x="220.8" y="89.3">is</text>
<text x="223.6" y="89.3">powered</text>
<text x="232.5" y="89.3">even</text>
<text x="169.2" y="93.6">Use</text>
<text x="169.2" y="95.6">at</text>
<text x="172.2" y="95.6">VBATT_RTC to</text>
<text x="173.8" y="93.6">a</text>
<text x="176.1" y="93.6">super</text>
<text x="182.5" y="93.6">cap</text>
<text x="186.3" y="95.6">keep</text>
<text x="187" y="93.6">or</text>
<text x="190.1" y="93.6">battery</text>
<text x="191.8" y="95.6">RTC</text>
<text x="217.4" y="91.3">when</text>
<text x="223.3" y="91.3">DC/DC</text>
<text x="230.9" y="91.3">is</text>
<text x="233.7" y="91.3">disabled.</text>
<text x="169.2" y="97.7">active</text>
<text x="176" y="97.7">at</text>
<text x="179" y="97.7">power</text>
<text x="185.7" y="97.7">loss.</text>
<text x="233.7" y="99.8">I2C</text>
<text x="233.7" y="101.8">Compatible</text>
<text x="237.9" y="99.8">Headers</text>
<text x="245.5" y="101.8">to</text>
<text x="248.5" y="101.8">STEMMA</text>
<text x="233.7" y="103.9">and</text>
<text x="238.3" y="103.9">STEMMA QT /</text>
<text x="252.8" y="103.9">Qwiic</text>
<text x="157.5" y="114.1">Filter</text>
<text x="163.6" y="114.1">for</text>
<text x="167.4" y="114.1">ext.</text>
<text x="172.1" y="114.1">analogue</text>
<text x="181.9" y="114.1">inputs</text>
<text x="188.9" y="114.1">of</text>
<text x="191.9" y="114.1">ADC</text>
<text x="45.7" y="139.9">I2C</text>
<text x="45.7" y="142">0x48</text>
<text x="50" y="139.9">address</text>
<text x="51.5" y="142">/</text>
<text x="54" y="142">0x49</text>
<text x="55.9" y="157.2">3.3Analog</text>
<text x="95.2" y="161">Auxilary</text>
<text x="103.9" y="161">Header</text>
<text x="41.9" y="172.7">Alternative</text>
<text x="53.1" y="172.7">Pin</text>
<text x="57.3" y="172.7">compatible</text>
<text x="68.9" y="172.7">parts:</text>
<text x="41.9" y="174.7">ADS1219:</text>
<text x="41.9" y="176.8">ADS112C04:</text>
<text x="41.9" y="178.8">ADS122C04:</text>
<text x="54.4" y="174.7">24Bit</text>
<text x="54.6" y="176.8">faster,</text>
<text x="54.6" y="178.8">24Bit</text>
<text x="60.6" y="174.7">Version</text>
<text x="60.8" y="178.8">Version</text>
<text x="61.9" y="176.8">PGA and</text>
<text x="68.8" y="178.8">of</text>
<text x="71.3" y="176.8">current</text>
<text x="71.9" y="178.8">ADS112C04</text>
<text x="79.2" y="176.8">sources</text>
</g>
</svg>
